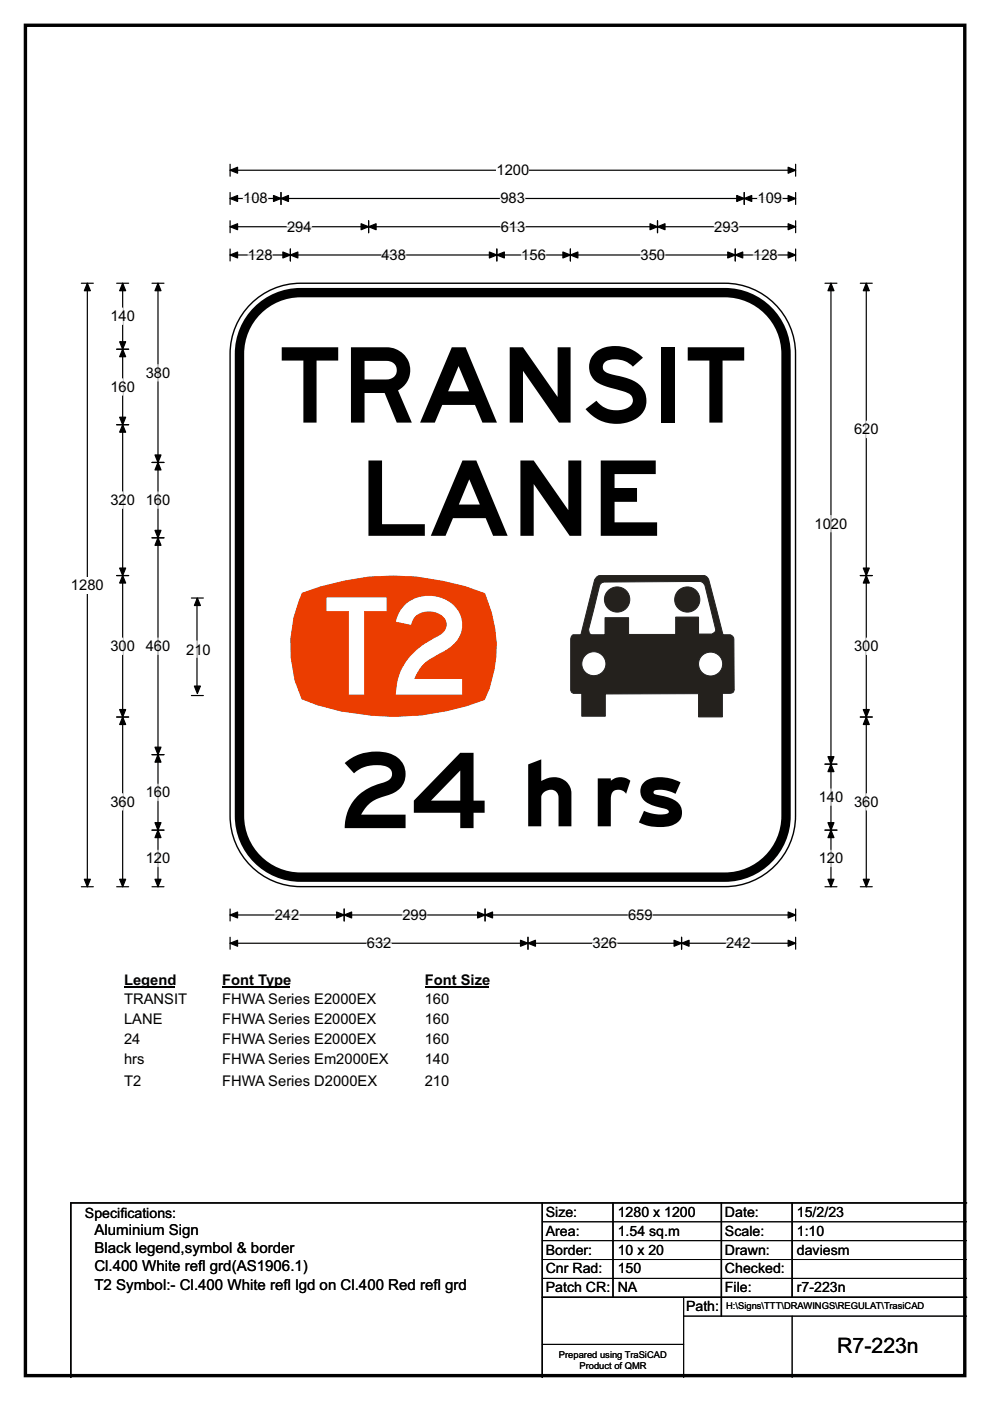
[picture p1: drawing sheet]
<svg xmlns="http://www.w3.org/2000/svg" width="210mm" height="297mm" viewBox="0 0 210 297" stroke-linecap="round" stroke-linejoin="round" font-family="sans-serif">
<path d="M5.4 5.4h199.2v286.3h-199.2z" fill="none" stroke="#000" stroke-width=".72"/>
<path d="M48.8 36.1h120M48.8 34.8v2.6M168.8 34.8v2.6" fill="none" stroke="#000" stroke-width=".25"/>
<g fill="#000" stroke="#000" stroke-width=".25">
<path d="M48.8 36.1l1.6-.6v1.2z" fill-rule="evenodd"/>
<path d="M167.2 35.5l1.6 .6-1.6 .6z" fill-rule="evenodd"/>
</g>
<path d="M105.3 34.4h7v3.4h-7z" fill="#fff"/>
<g fill="none" stroke="#000" stroke-width=".25">
<path d="M48.8 42.1h120M48.8 40.8v2.6M48.8 46.8v2.5M48.8 52.8v2.5M48.8 48.1h120M48.8 54.1h120M59.6 40.8v2.6M61.6 52.8v2.5M78.2 46.8v2.5M105.4 52.8v2.5M121 52.8v2.5M139.5 46.8v2.5"/>
<path d="M155.9 52.8v2.5M157.9 40.8v2.6M168.8 40.8v2.6M168.8 52.8v2.5M168.8 46.8v2.5M17.3 60.1h2.5M18.5 60.1v127.9M17.3 188h2.5M48.8 192.7v2.6M48.8 198.7v2.6M48.8 194h120M48.8 200h120"/>
<path d="M73 192.7v2.6M102.9 192.7v2.6M112 198.7v2.6M144.6 198.7v2.6M168.8 198.7v2.6M168.8 192.7v2.6"/>
</g>
<g fill="#000" stroke="#000" stroke-width=".25">
<path d="M48.8 42.1l1.6-.7v1.3z" fill-rule="evenodd"/>
<path d="M48.8 48.1l1.6-.7v1.3z" fill-rule="evenodd"/>
<path d="M48.8 54.1l1.6-.7v1.3z" fill-rule="evenodd"/>
<path d="M59.6 42.1l1.6-.7v1.3z" fill-rule="evenodd"/>
<path d="M58 41.4l1.6 .7-1.6 .6z" fill-rule="evenodd"/>
<path d="M61.6 54.1l1.6-.7v1.3z" fill-rule="evenodd"/>
<path d="M60 53.4l1.6 .7-1.6 .6z" fill-rule="evenodd"/>
<path d="M78.2 48.1l1.6-.7v1.3z" fill-rule="evenodd"/>
<path d="M76.6 47.4l1.6 .7-1.6 .6z" fill-rule="evenodd"/>
<path d="M103.8 53.4l1.6 .7-1.6 .6z" fill-rule="evenodd"/>
<path d="M105.4 54.1l1.6-.7v1.3z" fill-rule="evenodd"/>
<path d="M119.4 53.4l1.6 .7-1.6 .6z" fill-rule="evenodd"/>
<path d="M121 54.1l1.6-.7v1.3z" fill-rule="evenodd"/>
<path d="M137.9 47.4l1.6 .7-1.6 .6z" fill-rule="evenodd"/>
<path d="M139.5 48.1l1.5-.7v1.3z" fill-rule="evenodd"/>
<path d="M154.4 53.4l1.5 .7-1.5 .6z" fill-rule="evenodd"/>
<path d="M155.9 54.1l1.6-.7v1.3z" fill-rule="evenodd"/>
<path d="M156.3 41.4l1.6 .7-1.6 .6z" fill-rule="evenodd"/>
<path d="M157.9 42.1l1.5-.7v1.3z" fill-rule="evenodd"/>
<path d="M167.2 41.4l1.6 .7-1.6 .6z" fill-rule="evenodd"/>
<path d="M167.2 47.4l1.6 .7-1.6 .6z" fill-rule="evenodd"/>
<path d="M167.2 53.4l1.6 .7-1.6 .6z" fill-rule="evenodd"/>
<path d="M18.5 60.1l.7 1.5h-1.3z" fill-rule="evenodd"/>
<path d="M17.9 186.4h1.3l-.7 1.6z" fill-rule="evenodd"/>
<path d="M48.8 194l1.6-.6v1.2z" fill-rule="evenodd"/>
<path d="M48.8 200l1.6-.6v1.2z" fill-rule="evenodd"/>
<path d="M73 194l1.6-.6v1.2z" fill-rule="evenodd"/>
<path d="M71.4 193.4l1.6 .6-1.6 .6z" fill-rule="evenodd"/>
<path d="M101.3 193.4l1.6 .6-1.6 .6z" fill-rule="evenodd"/>
<path d="M102.9 194l1.6-.6v1.2z" fill-rule="evenodd"/>
<path d="M112 200l1.6-.6v1.2z" fill-rule="evenodd"/>
<path d="M110.4 199.4l1.6 .6-1.6 .6z" fill-rule="evenodd"/>
<path d="M143 199.4l1.6 .6-1.6 .6z" fill-rule="evenodd"/>
<path d="M144.6 200l1.5-.6v1.2z" fill-rule="evenodd"/>
<path d="M167.2 193.4l1.6 .6-1.6 .6z" fill-rule="evenodd"/>
<path d="M167.2 199.4l1.6 .6-1.6 .6z" fill-rule="evenodd"/>
</g>
<g fill="none" stroke="#fff" stroke-width=".25">
<path d="M51.6 42.1h5.2M52.6 54.1h5.2M60.9 48.1h5.2M80.9 54.1h5.2M106.1 42.1h5.2M106.2 48.1h5.2M110.6 54.1h5.2M135.9 54.1h5.2M151.5 48.1h5.2M159.8 54.1h5.2M160.7 42.1h5.2M58.3 194h5.2"/>
<path d="M77.8 200h5.2M85.3 194h5.2M125.7 200h5.2M133.2 194h5.2M154 200h5.3"/>
</g>
<path d="M15.1 122.3h6.9v3.5h-6.9z" fill="#fff"/>
<g fill="none" stroke="#000" stroke-width=".25">
<path d="M24.7 74h2.6M24.7 60.1h2.6M26 60.1v127.9M32.2 60.1h2.6M33.5 60.1v127.9M175 60.1h2.5M176.2 60.1v127.9M182.5 60.1h2.5M183.7 60.1v127.9M24.7 90h2.6M32.2 98h2.6M32.2 114h2.6"/>
<path d="M24.7 122h2.6M182.5 122h2.5M24.7 152h2.6M182.5 152h2.5M32.2 160h2.6M32.2 176h2.6M175 176h2.5M175 162h2.5M24.7 188h2.6M32.2 188h2.6M175 188h2.5M182.5 188h2.5"/>
</g>
<g fill="#000" stroke="#000" stroke-width=".25">
<path d="M26 74l.7 1.6h-1.3z" fill-rule="evenodd"/>
<path d="M26 60.1l.7 1.5h-1.3z" fill-rule="evenodd"/>
<path d="M25.4 72.5h1.3l-.7 1.5z" fill-rule="evenodd"/>
<path d="M33.5 60.1l.6 1.5h-1.2z" fill-rule="evenodd"/>
<path d="M176.2 60.1l.7 1.5h-1.3z" fill-rule="evenodd"/>
<path d="M183.7 60.1l.7 1.5h-1.3z" fill-rule="evenodd"/>
<path d="M25.4 88.5h1.3l-.7 1.5z" fill-rule="evenodd"/>
<path d="M26 90l.7 1.6h-1.3z" fill-rule="evenodd"/>
<path d="M33.5 98l.6 1.6h-1.2z" fill-rule="evenodd"/>
<path d="M32.9 96.5h1.2l-.6 1.5z" fill-rule="evenodd"/>
<path d="M32.9 112.4h1.2l-.6 1.6z" fill-rule="evenodd"/>
<path d="M33.5 114l.6 1.6h-1.2z" fill-rule="evenodd"/>
<path d="M25.4 120.4h1.3l-.7 1.6z" fill-rule="evenodd"/>
<path d="M26 122l.7 1.6h-1.3z" fill-rule="evenodd"/>
<path d="M183.7 122l.7 1.6h-1.3z" fill-rule="evenodd"/>
<path d="M183.1 120.4h1.3l-.7 1.6z" fill-rule="evenodd"/>
<path d="M25.4 150.4h1.3l-.7 1.6z" fill-rule="evenodd"/>
<path d="M26 152l.7 1.6h-1.3z" fill-rule="evenodd"/>
<path d="M183.1 150.4h1.3l-.7 1.6z" fill-rule="evenodd"/>
<path d="M183.7 152l.7 1.6h-1.3z" fill-rule="evenodd"/>
<path d="M32.9 158.4h1.2l-.6 1.6z" fill-rule="evenodd"/>
<path d="M33.5 160l.6 1.6h-1.2z" fill-rule="evenodd"/>
<path d="M32.9 174.4h1.2l-.6 1.6z" fill-rule="evenodd"/>
<path d="M33.5 176l.6 1.6h-1.2z" fill-rule="evenodd"/>
<path d="M176.2 162l.7 1.6h-1.3z" fill-rule="evenodd"/>
<path d="M175.6 174.4h1.3l-.7 1.6z" fill-rule="evenodd"/>
<path d="M175.6 160.4h1.3l-.7 1.6z" fill-rule="evenodd"/>
<path d="M176.2 176l.7 1.6h-1.3z" fill-rule="evenodd"/>
<path d="M25.4 186.4h1.3l-.7 1.6z" fill-rule="evenodd"/>
<path d="M32.9 186.4h1.2l-.6 1.6z" fill-rule="evenodd"/>
<path d="M175.6 186.4h1.3l-.7 1.6z" fill-rule="evenodd"/>
<path d="M183.1 186.4h1.3l-.7 1.6z" fill-rule="evenodd"/>
</g>
<g fill="none" stroke="#fff" stroke-width=".25">
<path d="M26 65.3v3.5M33.5 77.3v3.5M26 80.3v3.5M183.7 89.3v3.5M26 104.3v3.5M33.5 104.3v3.5M176.2 109.3v3.5M26 135.3v3.5M33.5 135.3v3.5M183.7 135.3v3.5M26 168.3v3.4M33.5 166.2v3.6"/>
<path d="M176.2 167.3v3.5M183.7 168.3v3.4M33.5 180.3v3.5M176.2 180.3v3.5"/>
</g>
<path d="M26.3 206h10.8v3.5h-10.8z" fill="#fff"/>
<path d="M26.3 209.3h10.8" fill="none" stroke="#000" stroke-width=".32"/>
<path d="M47.1 206h14.4v3.5h-14.4z" fill="#fff"/>
<path d="M47.1 209.3h14.4" fill="none" stroke="#000" stroke-width=".32"/>
<path d="M90.1 206h13.5v3.5h-13.5z" fill="#fff"/>
<path d="M90.1 209.3h13.5" fill="none" stroke="#000" stroke-width=".32"/>
<g fill="#fff">
<path d="M26.3 210.2h13.3v3.5h-13.3z"/>
<path d="M47.1 210.2h32.9v3.5h-32.9z"/>
<path d="M90.1 210.2h5.2v3.5h-5.2z"/>
<path d="M26.3 214.4h8.2v3.5h-8.2z"/>
<path d="M47.1 214.4h32.9v3.5h-32.9z"/>
<path d="M90.1 214.4h5.2v3.5h-5.2z"/>
<path d="M26.3 218.5h3.5v3.5h-3.5z"/>
<path d="M47.1 218.5h32.9v3.5h-32.9z"/>
<path d="M90.1 218.5h5.2v3.5h-5.2z"/>
<path d="M26.3 222.7h4.4v3.5h-4.4z"/>
<path d="M47.1 222.7h35.5v3.5h-35.5z"/>
<path d="M90.1 222.7h5.2v3.5h-5.2z"/>
</g>
<path d="M53.2 64.4a14.9 14.9 0 0 1 10.6-4.3h89.9a15 15 0 0 1 15 14.9v98a15 15 0 0 1-15 15h-89.9a15 15 0 0 1-15-15v-98a14.9 14.9 0 0 1 4.4-10.6z" fill-rule="evenodd" fill="#fff" stroke="#fff" stroke-width=".21"/>
<path d="M54.1 66.3a12.9 12.9 0 0 1 9.7-4.3h89.9a13 13 0 0 1 13 13v98a13 13 0 0 1-13 13h-89.9a13 13 0 0 1-13-13v-98a12.9 12.9 0 0 1 3.3-8.7z" fill="none" stroke="#000" stroke-width="2"/>
<path d="M53.2 64.4a14.9 14.9 0 0 1 10.6-4.3h89.9a15 15 0 0 1 15 14.9v98a15 15 0 0 1-15 15h-89.9a15 15 0 0 1-15-15v-98a14.9 14.9 0 0 1 4.4-10.6z" fill="none" stroke="#000" stroke-width=".3"/>
<path d="M126.5 122.4a2.49 2.49 0 0 1 2.1-.4h20.8a1.42 1.42 0 0 1 1.1 1.4l2.8 11.2h1.6a1.14 1.14 0 0 1 .8 1.4v10.1a.68 .68 0 0 1-.4 .8l-2.1 .1v5h-5v-4.9h-19.8v4.8h-5v-4.9l-2.1-.1a3.5 3.5 0 0 1-.3-2.3l.1-9.4 .5-.6h1.6l2.9-11.6zM127.4 123.8l-2.5 9.7a.93 .93 0 0 0 .7 1.1h2.7v-3.6h5v3.5h10v-3.7h4.9v3.6h2.8a.99 .99 0 0 0 .7-1.5l-2.2-8.7a1.35 1.35 0 0 0-1.5-.9l-19.8 .1-.5 .1zM123.4 140.7a2.56 2.56 0 0 1 5.1 0 2.56 2.56 0 0 1-5.1 0zM148.2 140.8a2.55 2.55 0 0 1 5.1 0 2.55 2.55 0 0 1-5.1 0z" fill-rule="evenodd" fill="#24211d"/>
<g fill="none" stroke="#24211d" stroke-width=".21">
<path d="M126.5 122.4a2.49 2.49 0 0 1 2.1-.4h20.8a1.42 1.42 0 0 1 1.1 1.4l2.8 11.2h1.6a1.14 1.14 0 0 1 .8 1.4v10.1a.68 .68 0 0 1-.4 .8l-2.1 .1v5h-5v-4.9h-19.8v4.8h-5v-4.9l-2.1-.1a3.5 3.5 0 0 1-.3-2.3l.1-9.4 .5-.6h1.6l2.9-11.6zM127.4 123.8l.3-.3 .5-.1 18.8-.1a2.15 2.15 0 0 1 2.5 .8l2.2 8.8a1.02 1.02 0 0 1-.8 1.5h-2.7v-3.6h-4.9v3.7h-10v-3.5h-5v3.6h-2.7a1.36 1.36 0 0 1-.5-2.1z"/>
<circle cx="126" cy="140.7" r="2.56"/>
<circle cx="150.7" cy="140.8" r="2.54"/>
</g>
<circle cx="130.9" cy="127.1" r="2.67" fill="#24211d"/>
<circle cx="130.9" cy="127.1" r="2.67" fill="none" stroke="#24211d" stroke-width=".21"/>
<circle cx="145.8" cy="127.1" r="2.67" fill="#24211d"/>
<circle cx="145.8" cy="127.1" r="2.67" fill="none" stroke="#24211d" stroke-width=".21"/>
<path d="M64 125.7a52.8 52.8 0 0 1 38.9 .1 26.6 26.6 0 0 1-.1 22.6 53.1 53.1 0 0 1-38.8-.1 27 27 0 0 1 0-22.6z" fill-rule="evenodd" fill="#eb3d00"/>
<path d="M115 255v37M130 255v20M153 255v24M168 255v20M205 255h-190v37M115 275h90" fill="none" stroke="#000" stroke-width=".3"/>
<path d="M115 259h90M115 263h90M115 267h90M115 271h90M145 279h60M145 275v17M168 279v13M115 285h30" fill="none" stroke="#000" stroke-width=".21"/>
<path d="M40.6 126.8h2.5M41.8 126.9v18.9M40.6 147.5h2.5" fill="none" stroke="#000" stroke-width=".25"/>
<g fill="#000" stroke="#000" stroke-width=".25">
<path d="M41.9 126.8l.6 1.6h-1.3z" fill-rule="evenodd"/>
<path d="M41.2 145.5h1.3l-.6 1.5z" fill-rule="evenodd"/>
</g>
<path d="M41.8 135.9v3.5" fill="none" stroke="#fff" stroke-width=".25"/>
<text font-size="28.6" fill="#fff" x="68.6" y="147.3">T2</text>
<g font-size="22.2">
<text x="59.1" y="89.6">TRANSIT</text>
<text x="76.1" y="113.6">LANE</text>
<text x="72" y="175.6">24</text>
</g>
<text font-size="19.4" x="109.2" y="175.2">hrs</text>
<text font-size="4.5" x="177.6" y="286.9">R7-223n</text>
<g font-size="3.2">
<text x="20" y="261.9">Aluminium Sign</text>
<text x="20" y="265.8">Black legend,symbol &amp; border</text>
<text x="20" y="269.6">Cl.400 White ref</text>
<text x="42" y="269.6">l grd(AS1906.1)</text>
<text x="20" y="273.4">T2 Symbol:- Cl.400 White ref</text>
<text x="60.2" y="273.4">l lgd on Cl.400 Red ref</text>
<text x="92" y="273.4">l grd</text>
</g>
<g font-size="3.1">
<text x="105.3" y="37.2">1200</text>
<text x="51.6" y="43.1">108</text>
<text x="106.1" y="43.1">983</text>
<text x="160.7" y="43.1">109</text>
<text x="60.9" y="49.1">294</text>
<text x="106.2" y="49.1">613</text>
<text x="151.5" y="49.1">293</text>
<text x="52.6" y="55.1">128</text>
<text x="80.9" y="55.1">438</text>
<text x="110.6" y="55.1">156</text>
<text x="135.9" y="55.1">350</text>
<text x="159.8" y="55.1">128</text>
<text x="23.4" y="68.1">140</text>
<text x="23.4" y="83.1">160</text>
<text x="30.9" y="80.1">380</text>
<text x="181.1" y="92.1">620</text>
<text x="23.4" y="107.1">320</text>
<text x="30.9" y="107.1">160</text>
<text x="172.8" y="112.1">1020</text>
<text x="15.1" y="125.1">1280</text>
<text x="23.4" y="138.1">300</text>
<text x="30.9" y="138.1">460</text>
<text x="39.5" y="138.8">210</text>
<text x="181.1" y="138.1">300</text>
<text x="23.4" y="171.1">360</text>
<text x="30.9" y="169">160</text>
<text x="173.6" y="170.1">140</text>
<text x="181.1" y="171.1">360</text>
<text x="30.9" y="183.1">120</text>
<text x="173.6" y="183.1">120</text>
<text x="58.3" y="195.1">242</text>
<text x="85.3" y="195.1">299</text>
<text x="133.2" y="195.1">659</text>
<text x="77.8" y="201">632</text>
<text x="125.7" y="201">326</text>
<text x="154" y="201">242</text>
<text x="26.3" y="208.8">Legend</text>
<text x="47.1" y="208.8">Font Type</text>
<text x="90.1" y="208.8">Font Size</text>
<text x="26.3" y="213">TRANSIT</text>
<text x="47.1" y="213">FHWA Series E2000EX</text>
<text x="90.1" y="213">160</text>
<text x="26.3" y="217.2">LANE</text>
<text x="26.3" y="221.3">24</text>
<text x="47.1" y="217.2">FHWA Series E2000EX</text>
<text x="47.1" y="221.3">FHWA Series E2000EX</text>
<text x="90.1" y="217.2">160</text>
<text x="90.1" y="221.3">160</text>
<text x="26.3" y="225.5">hrs</text>
<text x="47.1" y="225.5">FHWA Series Em2000EX</text>
<text x="90.1" y="225.5">140</text>
<text x="26.3" y="230.3">T2</text>
<text x="47.1" y="230.3">FHWA Series D2000EX</text>
<text x="90.1" y="230.3">210</text>
</g>
<g font-size="3">
<text x="115.8" y="258">Size:</text>
<text x="131" y="258">1280 x 1200</text>
<text x="153.8" y="258">Date:</text>
<text x="169" y="258">15/2/23</text>
<text x="18" y="258.2">Specif</text>
<text x="25.5" y="258.2">ications:</text>
<text x="115.8" y="262">Area:</text>
<text x="131" y="262">1.54 sq.m</text>
<text x="153.8" y="262">Scale:</text>
<text x="169" y="262">1:10</text>
<text x="115.8" y="266">Border:</text>
<text x="115.8" y="270">Cnr Rad:</text>
<text x="131" y="266">10 x 20</text>
<text x="131" y="270">150</text>
<text x="153.8" y="266">Drawn:</text>
<text x="153.8" y="270">Checked:</text>
<text x="169" y="266">daviesm</text>
<text x="115.8" y="274">Patch CR:</text>
<text x="131" y="274">NA</text>
<text x="153.8" y="274">File:</text>
<text x="169" y="274">r7-223n</text>
<text x="145.5" y="278">Path:</text>
</g>
<g font-size="2">
<text x="154" y="277.6">H:\Signs\TTT\DRAWINGS\REGULAT\TrasiCAD</text>
<text x="118.5" y="287.8">Prepared using TraSiCAD</text>
<text x="122.9" y="290.2">Product of QMR</text>
</g>
</svg>
